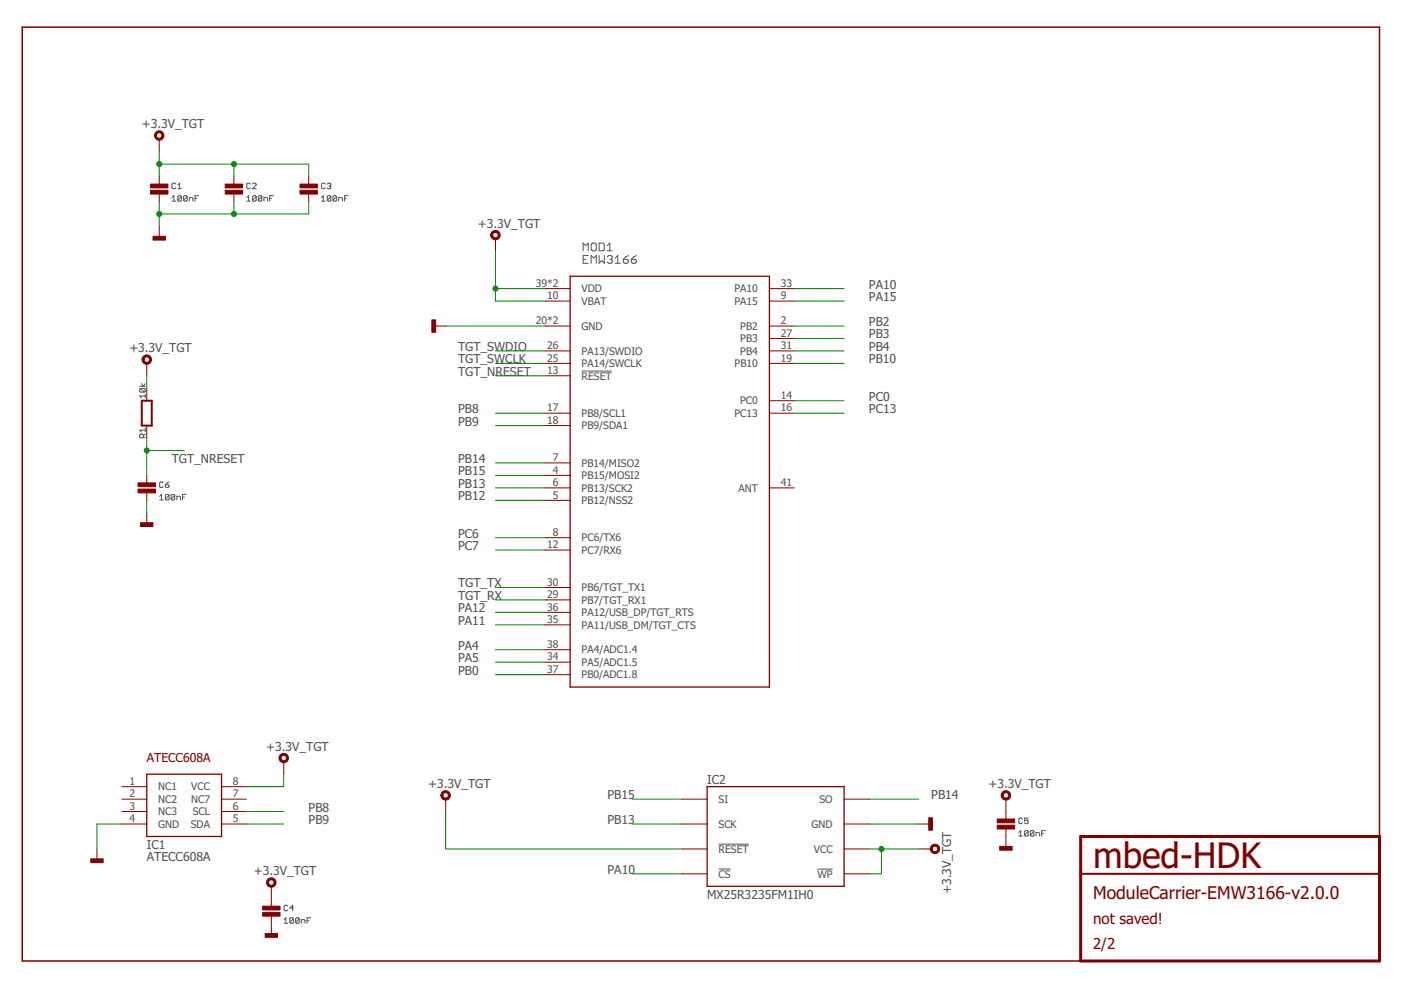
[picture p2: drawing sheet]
<svg xmlns="http://www.w3.org/2000/svg" width="297mm" height="210mm" viewBox="0 0 297 210" stroke-linecap="round" stroke-linejoin="round" font-family="sans-serif">
<g fill="none" stroke="#505050" stroke-width=".21">
<path d="M37.3 39l-.2-.2h-.4l-.2 .2v.8l.2 .2h.4l.2-.2M37.7 39.2l.4-.4v1.2M53.1 39l-.2-.2h-.4l-.2 .2v.8l.2 .2h.4l.2-.2M53.5 39l.2-.2h.4l.2 .2v.2l-.8 .8h.8M68.9 39l-.2-.2h-.4l-.1 .2v.8l.1 .2h.4l.2-.2M69.4 39l.2-.2h.4l.1 .2-.1 .4M69.8 39.4h.2M70 39.4l.1 .2-.1 .4h-.4l-.2-.2M36.5 41.9l.4-.4v1.2M36.5 42.7h.8M37.7 40h.8M38.5 41.7v.8l-.2 .2h-.4l-.2-.2"/>
<path d="M38.5 41.7l-.2-.2h-.4l-.2 .2v.8M38.5 41.7l-.8 .8M39.7 41.7v.8l-.2 .2h-.4l-.2-.2M39.7 41.7l-.2-.2h-.4l-.2 .2v.8M39.7 41.7l-.8 .8M40.1 42.7v-.8h.6l.2 .2v.6M41.3 42.1h.4M42.1 41.5h-.8v1.2M52.3 42.7h.8M52.3 41.9l.4-.4v1.2M54.3 41.7v.8l-.2 .2h-.4l-.2-.2M54.3 41.7l-.2-.2h-.4l-.2 .2v.8"/>
<path d="M54.3 41.7l-.8 .8M55.5 41.7v.8l-.2 .2h-.4l-.1-.2M55.5 41.7l-.2-.2h-.4l-.1 .2v.8M55.5 41.7l-.7 .8M56 42.7v-.8h.6l.1 .2v.6M57.2 42.1h.4M58 41.5h-.8v1.2M68.2 42.7h.7M68.2 41.9l.3-.4v1.2M70.1 41.7v.8l-.1 .2h-.4l-.2-.2M70.1 41.7l-.1-.2h-.4l-.2 .2v.8M70.1 41.7l-.7 .8"/>
<path d="M71.4 41.7v.8l-.2 .2h-.4l-.2-.2M71.4 41.7l-.2-.2h-.4l-.2 .2v.8M71.4 41.7l-.8 .8M71.8 42.7v-.8h.6l.2 .2v.6M73 42.1h.4M73.8 41.5h-.8v1.2M123.6 53.2v-1.7l.6 .6 .5-.6v1.7M123.6 55h.6M124.7 54.2h-1.1v1.6h1.1M125.3 55.8v-1.6l.6 .5 .5-.5v1.6M125.6 51.5h.6l.2 .3v1.1l-.2 .3h-.6l-.3-.3v-1.1zM127 51.5h.8l.3 .3v1.1l-.3 .3h-.8z"/>
<path d="M127 54.2v1.6l.6-.5 .5 .5v-1.6M128.7 54.5l.3-.3h.6l.2 .3v.2l-.2 .3M128.7 53.2h1.1M128.7 52.1l.6-.6v1.7M129.3 55h.3M129.6 55l.2 .3v.2l-.2 .3h-.6l-.3-.3M130.4 55.8h1.1M130.4 54.7l.6-.5v1.6M132.1 55h.8l.3 .3v.2l-.3 .3h-.5l-.3-.3zM133.2 54.2l-.5 .3-.6 .5M133.8 55h.9l.2 .3v.2l-.2 .3h-.6l-.3-.3zM134.9 54.2l-1.1 .8"/>
<path d="M123.3 78.7h6.4M29.6 81.9h1.2M29.8 82.4h.8l.2 .1v.5l-.2 .1M29.8 82.4l-.2 .1v.5l.2 .1h.8M29.8 82.4l.8 .7M30 81.3l.4 .6 .4-.6M30.4 92.8v-.6l-.2-.2h-.4l-.2 .2v.6h1.2M30.8 84h-1.2l.4 .3M30.8 83.6v.7M30.8 90.8v.8M30.8 92l-.4 .4M30.8 91.2h-1.2l.4 .4"/>
<path d="M33.8 105.2l.4-.4v1.2M33.8 106h.8M34.6 102.4l-.2-.2h-.4l-.2 .2v.8l.2 .2h.4l.2-.2M35.1 102.8h.5l.2 .4-.2 .2h-.4l-.1-.2zM35.8 105v.8l-.2 .2h-.4l-.1-.2M35.8 105l-.2-.2h-.4l-.1 .2v.8M35.8 105l-.7 .8M35.8 102.2l-.7 .6M37 105v.8l-.1 .2h-.4l-.2-.2M37 105l-.1-.2h-.4l-.2 .2v.8M37 105l-.7 .8M37.5 106v-.8h.6l.2 .2v.6"/>
<path d="M38.7 105.4h.4M39.5 104.8h-.8v1.2M152.4 179h6.3M216 176.5l.4-.4v1.2M216 177.3h.8M216.8 173.7l-.2-.2h-.4l-.2 .2v.7l.2 .2h.4l.2-.2M218 176.3v.8l-.2 .2h-.4l-.2-.2M218 173.5h-.8v.6l.4-.2 .4 .2v.3l-.2 .2h-.4l-.2-.2M218 176.3l-.2-.2h-.4l-.2 .2v.8M218 176.3l-.8 .8M219.2 176.3v.8l-.2 .2h-.4l-.2-.2M219.2 176.3l-.2-.2h-.4l-.2 .2v.8"/>
<path d="M219.2 176.3l-.8 .8M219.6 177.3v-.8h.6l.2 .2v.6M220.9 176.7h.4M221.6 176.1h-.7v1.2M60.2 195l.4-.4v1.1M60.2 195.7h.8M61 192.2l-.2-.3h-.4l-.2 .3v.7l.2 .2h.4l.2-.2M62.2 194.8v.8l-.2 .1h-.3l-.3-.1M62.2 194.8l-.2-.2h-.3l-.3 .2v.8M62.2 194.8l-.8 .8M62.2 192.5h-.8l.6-.6v1.2M63.4 194.8v.8l-.2 .1h-.3l-.2-.1"/>
<path d="M63.4 194.8l-.2-.2h-.3l-.2 .2v.8M63.4 194.8l-.7 .8M63.9 195.7v-.7h.6l.2 .2v.5M65.1 195.2h.4M65.9 194.6h-.8v1.1M152.4 184.3h2.5M173.3 184.3h3.2"/>
</g>
<path d="M292.5 177.4v-171.6h-287.8v198h224.4" fill="none" stroke="#800000" stroke-width=".32"/>
<path d="M229.1 177.4h63.4v26.4h-63.4z" fill="none" stroke="#800000" stroke-width=".63"/>
<path d="M30.1 85h2.1v5.2h-2.1zM229.1 185.3h63.4" fill="none" stroke="#800000" stroke-width=".42"/>
<g fill="none" stroke="#800000" stroke-width=".21">
<path d="M33.8 29.5v2.7M33.8 37.4v1.6M49.6 37.4v1.6M65.4 37.4v1.6M33.8 41.1v1.6M33.8 48v2.7M49.6 41.1v1.6M65.4 41.1v1.6M105.1 50.7v2.6M31.1 77v2.7M91.8 69.1h2.7M115.6 69.1h5.3"/>
<path d="M115.6 63.8h5.3M115.6 79.7h5.3M115.6 77h5.3M115.6 74.4h5.3M115.6 61.2h5.3M163.1 69.1h5.3M163.1 63.8h5.3M163.1 77h5.3M163.1 74.4h5.3M163.1 71.8h5.3M163.1 61.2h5.3M31.1 82.3v2.7"/>
<path d="M31.1 90.2v2.7M115.6 98.1h5.3M115.6 87.6h5.3M115.6 90.2h5.3M163.1 85h5.3M163.1 87.6h5.3M31.1 100.8v1.6M31.1 104.5v1.6M31.1 108.7v2.7M115.6 100.8h5.3M115.6 106.1h5.3M115.6 103.4h5.3"/>
<path d="M115.6 114h5.3M115.6 116.6h5.3M163.1 103.4h5.3M115.6 127.2h5.3M115.6 124.6h5.3M115.6 132.5h5.3M115.6 129.8h5.3M115.6 137.8h5.3M115.6 140.4h5.3M115.6 143h5.3M25.8 166.8h5.3M25.8 174.7h5.3"/>
<path d="M25.8 172.1h5.3M25.8 169.4h5.3M47 166.8h5.2M47 174.7h5.2M47 172.1h5.2M47 169.4h5.2M60.2 161.5v2.6M94.5 169.4v2.7M144.6 174.7h5.3M144.6 169.4h5.3M179 174.7h5.2M179 169.4h5.2"/>
<path d="M194.8 174.7h2.6M213.3 169.4v4.3M213.3 175.8v4.2M20.6 180v2.6M57.5 187.9v4.2M57.5 194.2v4.3M144.6 180h5.3M144.6 185.3h5.3M179 180h5.2M179 185.3h5.2M194.8 180h2.6"/>
</g>
<path d="M120.9 58.6h42.2v87.1h-42.2zM31.1 164.1h15.9v13.3h-15.9zM149.9 166.8h29.1v21.1h-29.1z" fill="none" stroke="#800000" stroke-width=".28"/>
<g fill="#800000" stroke="#800000" stroke-width=".21">
<path d="M91.6 67.8h.8v2.6h-.8z"/>
<path d="M31.9 39h3.7v.8h-3.7z"/>
<path d="M31.9 40.3h3.7v.8h-3.7z"/>
<path d="M47.8 39h3.6v.8h-3.6z"/>
<path d="M47.8 40.3h3.6v.8h-3.6z"/>
<path d="M32.4 50.1h2.7v.8h-2.7z"/>
<path d="M63.6 39h3.7v.8h-3.7z"/>
<path d="M63.6 40.3h3.7v.8h-3.7z"/>
<path d="M19.2 182.1h2.7v.8h-2.7z"/>
<path d="M55.7 192.1h3.7v.8h-3.7z"/>
<path d="M55.7 193.4h3.7v.8h-3.7z"/>
<path d="M56.2 197.9h2.6v.8h-2.6z"/>
<path d="M196.9 173.4h.8v2.6h-.8z"/>
<path d="M211.4 173.7h3.7v.8h-3.7z"/>
<path d="M211.4 175h3.7v.8h-3.7z"/>
<path d="M212 179.5h2.6v.8h-2.6z"/>
<path d="M29.3 102.4h3.7v.8h-3.7z"/>
<path d="M29.3 103.7h3.7v.8h-3.7z"/>
<path d="M29.8 110.8h2.6v.8h-2.6z"/>
</g>
<g fill="#800000" stroke="#800000" stroke-width=".21">
<path d="M104.2 49.3a1.01 1.01 0 0 1 1.7-.1 1.01 1.01 0 0 1-.5 1.6 1.01 1.01 0 0 1-1.4-1h.5a.59 .59 0 0 1 .8-.4 .59 .59 0 0 1 .1 .9 .59 .59 0 0 1-.9-.3v-.2h-.5z" fill-rule="evenodd"/>
<path d="M33.2 27.9a1 1 0 0 1 1.5 .4 1 1 0 0 1-.7 1.4 1 1 0 0 1-1.2-1h.4a.58 .58 0 0 1 .8-.5 .58 .58 0 0 1 .1 1 .58 .58 0 0 1-.9-.3v-.2h-.4z" fill-rule="evenodd"/>
<path d="M59.4 160.1a1 1 0 0 1 1.6 0 1 1 0 0 1-.5 1.6 1 1 0 0 1-1.3-1h.4a.58 .58 0 0 1 .8-.5 .58 .58 0 0 1 .1 1 .58 .58 0 0 1-.9-.3v-.2h-.4z" fill-rule="evenodd"/>
<path d="M56.7 186.5a1.01 1.01 0 0 1 1.6 0 1.01 1.01 0 0 1-.5 1.6 1.01 1.01 0 0 1-1.3-1h.4a.59 .59 0 0 1 .9-.5 .59 .59 0 0 1 .1 1 .59 .59 0 0 1-.9-.3l-.1-.2h-.4z" fill-rule="evenodd"/>
<path d="M197.4 179.4a1 1 0 0 1 1.6 0 1 1 0 0 1-.5 1.5 1 1 0 0 1-1.3-.9h.5a.58 .58 0 0 1 .8-.5 .58 .58 0 0 1 .1 1 .58 .58 0 0 1-.9-.3v-.2h-.5z" fill-rule="evenodd"/>
<path d="M93.7 168a1.01 1.01 0 0 1 1.6 0 1.01 1.01 0 0 1-.5 1.6 1.01 1.01 0 0 1-1.3-1h.4a.58 .58 0 0 1 .8-.5 .58 .58 0 0 1 .2 .9 .58 .58 0 0 1-1-.2v-.2h-.4z" fill-rule="evenodd"/>
<path d="M212.5 168a1 1 0 0 1 1.6 0 1 1 0 0 1-.5 1.6 1 1 0 0 1-1.3-1h.4a.58 .58 0 0 1 .8-.5 .58 .58 0 0 1 .2 1 .58 .58 0 0 1-1-.3v-.2h-.4z" fill-rule="evenodd"/>
<path d="M30.5 75.4a1 1 0 0 1 1.5 .4 1 1 0 0 1-.7 1.4 1 1 0 0 1-1.2-1h.4a.58 .58 0 0 1 .9-.4 .58 .58 0 0 1 .1 .9 .58 .58 0 0 1-.9-.3l-.1-.2h-.4z" fill-rule="evenodd"/>
</g>
<g fill="none" stroke="#008000" stroke-width=".21">
<path d="M33.8 32.2v5.2M33.8 34.8h31.6v2.6M49.6 34.8v2.6M33.8 42.7v5.3M49.6 42.7v2.7M65.4 42.7v2.7h-31.6M105.1 53.3v10.5h10.5M31.1 79.7v2.6M94.5 69.1h21.1M105.1 61.2h10.5M105.1 77h10.5M105.1 74.4h10.5"/>
<path d="M105.1 79.7h10.5M168.4 69.1h10.6M168.4 61.2h10.6M168.4 63.8h10.6M168.4 77h10.6M168.4 74.4h10.6M168.4 71.8h10.6M31.1 92.9v7.9M31.1 95.5h7.9M105.1 87.6h10.5M105.1 90.2h10.5M105.1 98.1h10.5"/>
<path d="M168.4 87.6h10.6M168.4 85h10.6M31.1 106.1v2.6M105.1 100.8h10.5M105.1 103.4h10.5M105.1 106.1h10.5M105.1 114h10.5M105.1 116.6h10.5M105.1 124.6h10.5M105.1 127.2h10.5M105.1 129.8h10.5M105.1 132.5h10.5"/>
<path d="M105.1 137.8h10.5M105.1 140.4h10.5M105.1 143h10.5M25.8 174.7h-5.2v5.3M52.2 174.7h8M52.2 172.1h8M60.2 164.1v2.7h-8M94.5 172.1v7.9h50.1M134.1 174.7h10.5M134.1 169.4h10.5M184.2 174.7h10.6M184.2 169.4h10.6"/>
<path d="M134.1 185.3h10.5M184.2 180h10.6M186.9 180v5.3h-2.7"/>
</g>
<g fill="#008000" stroke="#008000" stroke-width=".21">
<circle cx="33.8" cy="45.4" r=".53"/>
<circle cx="49.6" cy="45.4" r=".53"/>
<circle cx="105.1" cy="61.2" r=".53"/>
<circle cx="33.8" cy="34.8" r=".53"/>
<circle cx="49.6" cy="34.8" r=".53"/>
<circle cx="186.9" cy="180" r=".53"/>
<circle cx="31.1" cy="95.5" r=".53"/>
</g>
<text font-size="7.5" fill="#800000" x="231.8" y="184">mbed-HDK</text>
<text font-size="3.7" fill="#800000" x="231.8" y="190.6">ModuleCarrier-EMW3166-v2.0.0</text>
<g font-size="3.2" fill="#800000">
<text x="231.8" y="195.8">not saved!</text>
<text x="231.8" y="201.1">2/2</text>
</g>
<g font-size="2.6" fill="#505050">
<text x="30.1" y="27.1">+3.3V_TGT</text>
<text x="101.3" y="48.3">+3.3V_TGT</text>
<text x="184.2" y="63.8">PA15</text>
<text x="184.2" y="61.2">PA10</text>
<text x="184.2" y="71.8">PB3</text>
<text x="184.2" y="69.1">PB2</text>
<text x="27.4" y="74.7">+3.3V_TGT</text>
<text x="97.1" y="74.4">TGT_SWDIO</text>
<text x="97.1" y="77">TGT_SWCLK</text>
<text x="184.2" y="77">PB10</text>
<text x="184.2" y="74.4">PB4</text>
<text x="97.1" y="79.7">TGT_NRESET</text>
<text x="97.1" y="87.6">PB8</text>
<text x="184.2" y="87.6">PC13</text>
<text x="184.2" y="85">PC0</text>
<text x="97.1" y="90.2">PB9</text>
<text x="36.4" y="98.2">TGT_NRESET</text>
<text x="97.1" y="98.2">PB14</text>
<text x="97.1" y="100.8">PB15</text>
<text x="97.1" y="103.4">PB13</text>
<text x="97.1" y="106.1">PB12</text>
<text x="97.1" y="114">PC6</text>
<text x="97.1" y="116.6">PC7</text>
<text x="97.1" y="124.6">TGT_TX</text>
<text x="97.1" y="127.2">TGT_RX</text>
<text x="97.1" y="129.8">PA12</text>
<text x="97.1" y="132.5">PA11</text>
<text x="97.1" y="137.8">PA4</text>
<text x="97.1" y="140.4">PA5</text>
<text x="97.1" y="143">PB0</text>
<text x="56.5" y="159.1">+3.3V_TGT</text>
<text x="90.8" y="167.1">+3.3V_TGT</text>
<text x="149.9" y="166.3">IC2</text>
<text x="209.6" y="167.1">+3.3V_TGT</text>
<text x="65.4" y="172.1">PB8</text>
<text x="128.8" y="169.4">PB15</text>
<text x="197.4" y="169.4">PB14</text>
<text x="31.1" y="180">IC1</text>
<text x="65.4" y="174.7">PB9</text>
<text x="128.8" y="174.7">PB13</text>
<text x="31.1" y="182.6">ATECC608A</text>
<text x="53.8" y="185.5">+3.3V_TGT</text>
<text x="128.8" y="185.3">PA10</text>
<text x="149.9" y="190.6">MX25R3235FM1IH0</text>
<text x="201.7" y="189.5" transform="rotate(-90 201.7 189.5)">+3.3V_TGT</text>
</g>
<text font-size="2.6" fill="#800000" x="31.1" y="161.5">ATECC608A</text>
<g font-size="2.2" fill="#505050">
<text x="113.6" y="60.8">39*2</text>
<text x="116" y="63.5">10</text>
<text x="123.3" y="64.6">VBAT</text>
<text x="123.3" y="62">VDD</text>
<text x="155.7" y="64.6">PA15</text>
<text x="155.7" y="62">PA10</text>
<text x="165.6" y="63.5">9</text>
<text x="165.6" y="60.8">33</text>
<text x="113.6" y="68.8">20*2</text>
<text x="123.3" y="69.9">GND</text>
<text x="156.9" y="69.9">PB2</text>
<text x="165.6" y="68.8">2</text>
<text x="165.6" y="71.4">27</text>
<text x="116" y="76.7">25</text>
<text x="116" y="74">26</text>
<text x="123.3" y="77.8">PA14/SWCLK</text>
<text x="123.3" y="75.2">PA13/SWDIO</text>
<text x="155.7" y="77.8">PB10</text>
<text x="156.9" y="72.6">PB3</text>
<text x="156.9" y="75.2">PB4</text>
<text x="165.6" y="76.7">19</text>
<text x="165.6" y="74">31</text>
<text x="116" y="79.3">13</text>
<text x="123.3" y="80.5">RESET</text>
<text x="116" y="87.2">17</text>
<text x="116" y="89.9">18</text>
<text x="123.3" y="88.4">PB8/SCL1</text>
<text x="155.7" y="88.4">PC13</text>
<text x="156.9" y="85.8">PC0</text>
<text x="165.6" y="84.6">14</text>
<text x="165.6" y="87.2">16</text>
<text x="123.3" y="91">PB9/SDA1</text>
<text x="117.2" y="100.4">4</text>
<text x="117.2" y="97.8">7</text>
<text x="123.3" y="101.6">PB15/MOSI2</text>
<text x="123.3" y="99">PB14/MISO2</text>
<text x="117.2" y="105.7">5</text>
<text x="117.2" y="103.1">6</text>
<text x="123.3" y="106.9">PB12/NSS2</text>
<text x="123.3" y="104.2">PB13/SCK2</text>
<text x="156.6" y="104.2">ANT</text>
<text x="165.6" y="103.1">41</text>
<text x="117.2" y="113.6">8</text>
<text x="116" y="116.3">12</text>
<text x="123.3" y="114.8">PC6/TX6</text>
<text x="123.3" y="117.4">PC7/RX6</text>
<text x="116" y="124.2">30</text>
<text x="123.3" y="125.3">PB6/TGT_TX1</text>
<text x="116" y="126.8">29</text>
<text x="116" y="129.5">36</text>
<text x="123.3" y="128">PB7/TGT_RX1</text>
<text x="123.3" y="130.6">PA12/USB_DP/TGT_RTS</text>
<text x="116" y="132.1">35</text>
<text x="116" y="137.4">38</text>
<text x="123.3" y="133.3">PA11/USB_DM/TGT_CTS</text>
<text x="116" y="140">34</text>
<text x="116" y="142.7">37</text>
<text x="123.3" y="141.2">PA5/ADC1.5</text>
<text x="123.3" y="143.8">PB0/ADC1.8</text>
<text x="123.3" y="138.5">PA4/ADC1.4</text>
<text x="27.5" y="166.4">1</text>
<text x="33.5" y="167.6">NC1</text>
<text x="40.5" y="167.6">VCC</text>
<text x="49.4" y="166.4">8</text>
<text x="27.5" y="169.1">2</text>
<text x="27.5" y="171.7">3</text>
<text x="33.5" y="170.2">NC2</text>
<text x="33.5" y="172.9">NC3</text>
<text x="40.5" y="170.2">NC7</text>
<text x="40.9" y="172.9">SCL</text>
<text x="49.4" y="171.7">6</text>
<text x="49.4" y="169.1">7</text>
<text x="152.4" y="170.2">SI</text>
<text x="173.7" y="170.2">SO</text>
<text x="27.5" y="174.3">4</text>
<text x="33.5" y="175.5">GND</text>
<text x="40.5" y="175.5">SDA</text>
<text x="49.4" y="174.3">5</text>
<text x="152.4" y="175.5">SCK</text>
<text x="172.1" y="175.5">GND</text>
<text x="152.4" y="180.8">RESET</text>
<text x="172.5" y="180.8">VCC</text>
<text x="152.4" y="186.1">CS</text>
<text x="173.3" y="186.1">WP</text>
</g>
</svg>
